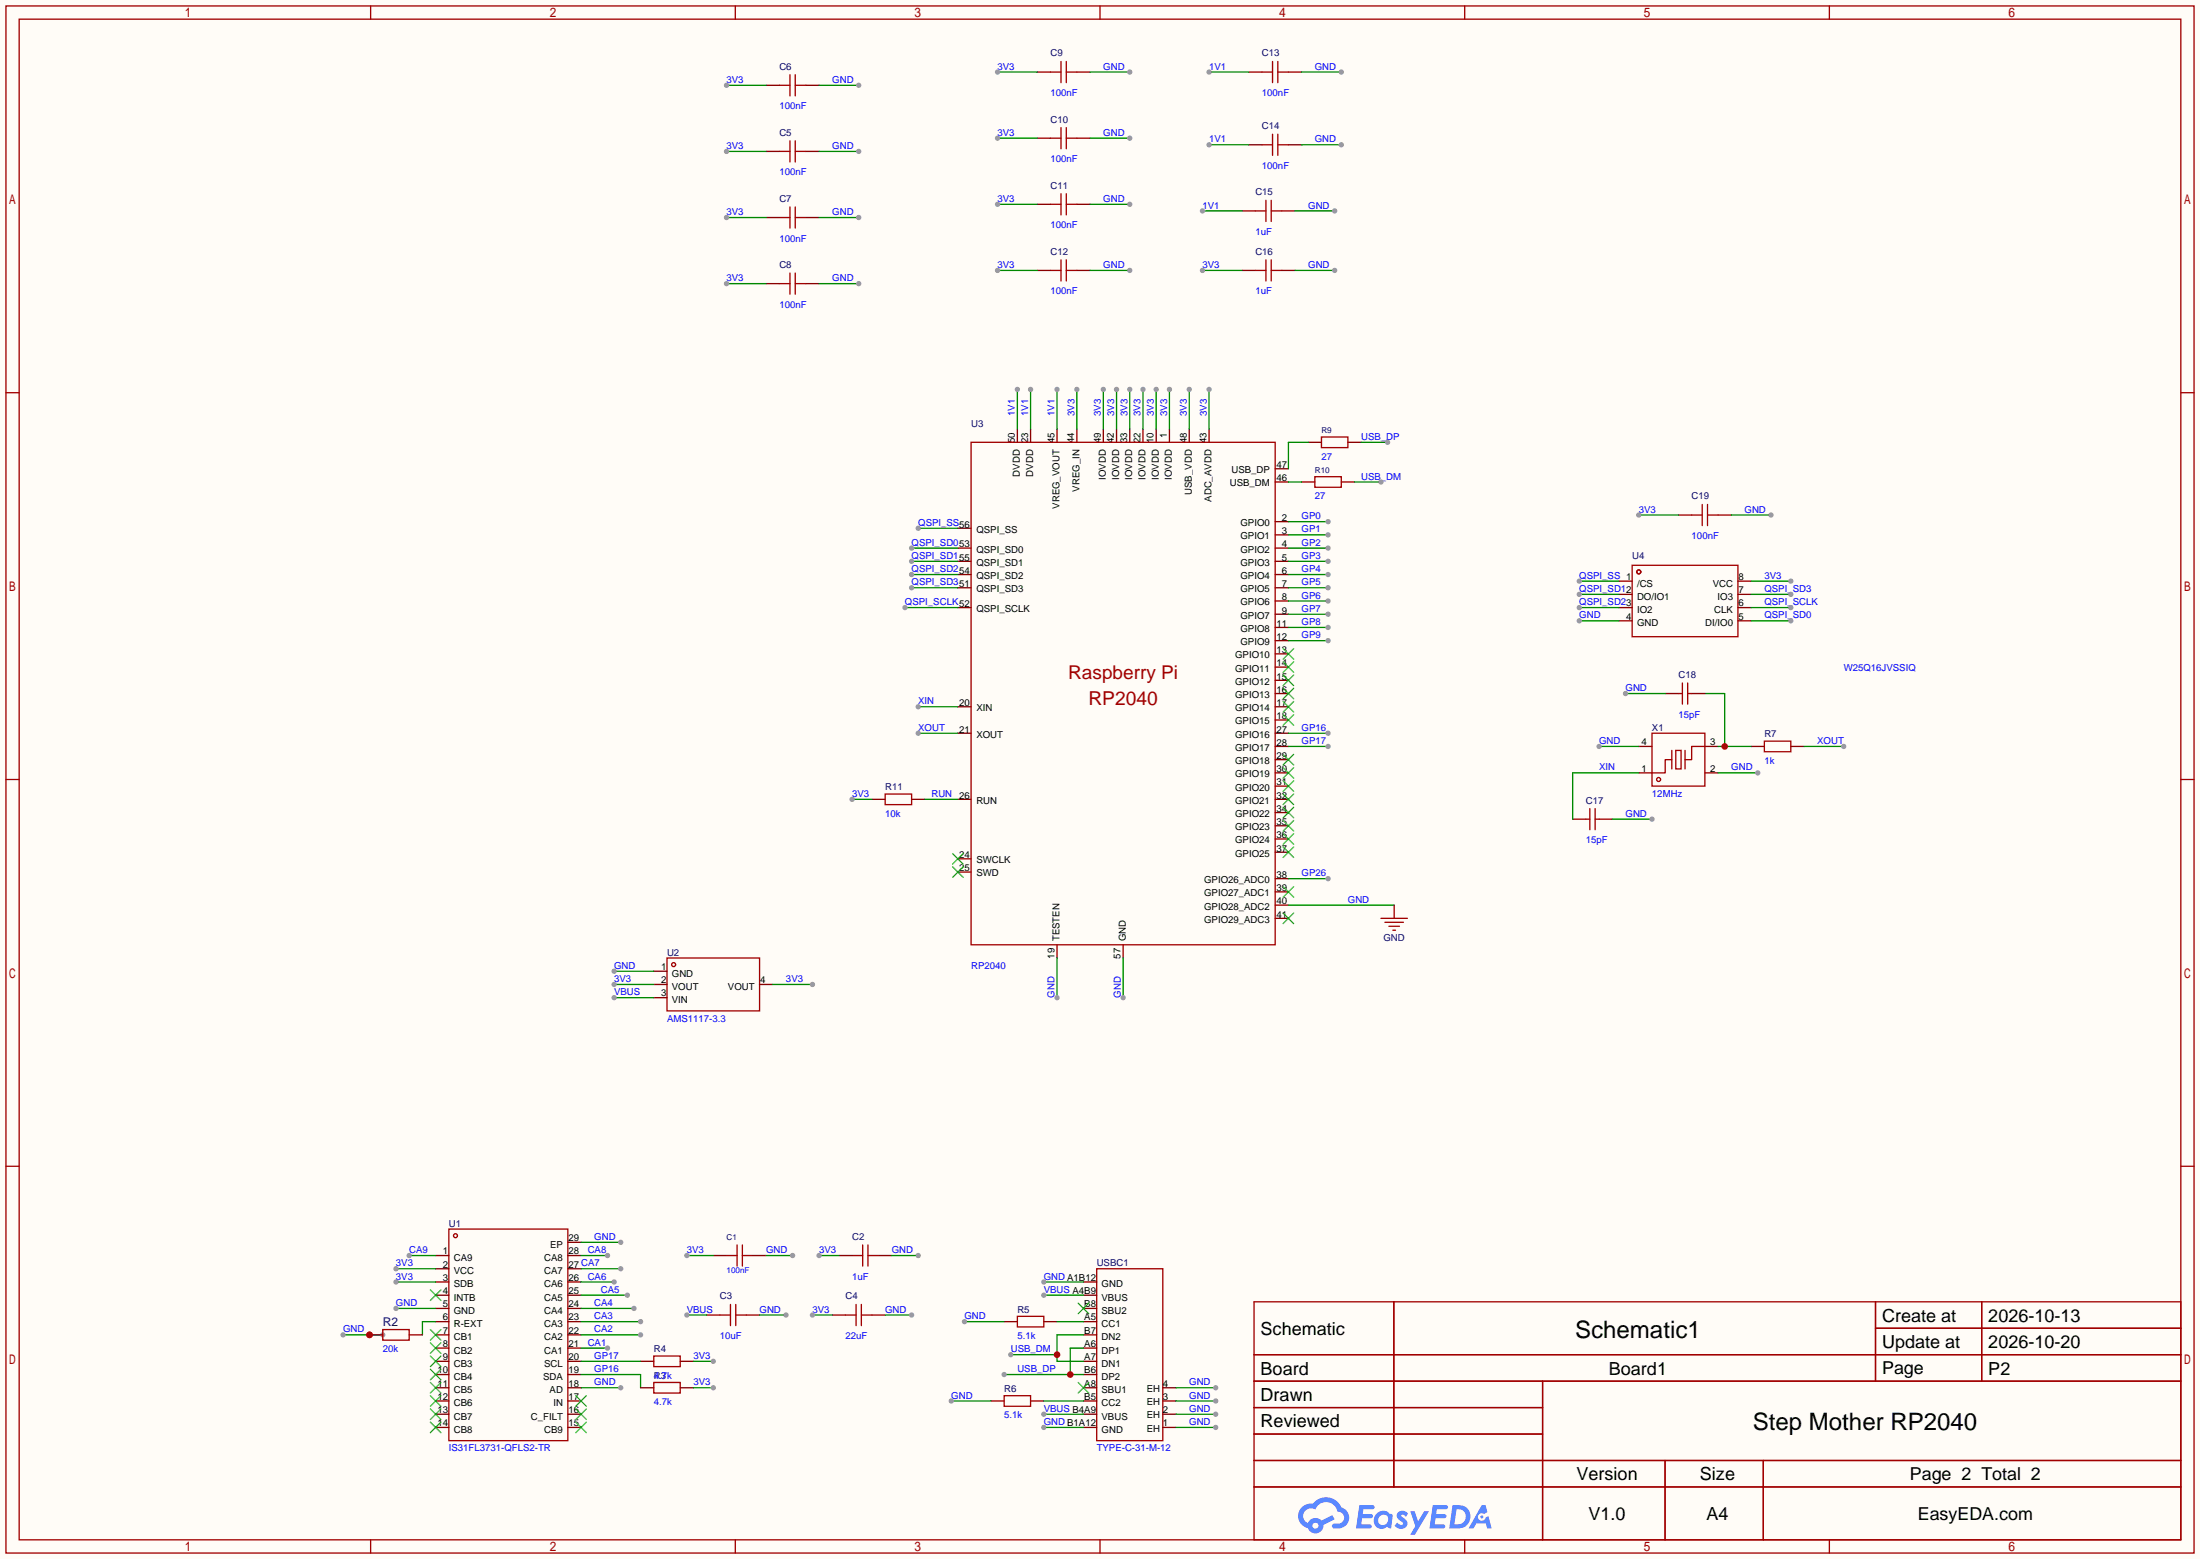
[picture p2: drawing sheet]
<svg xmlns="http://www.w3.org/2000/svg" width="423mm" height="299mm" viewBox="0 0 423 299" stroke-linecap="round" stroke-linejoin="round" font-family="sans-serif">
<path d="M0 0h422.7v299.5h-422.7z" fill="#fffcf7"/>
<g fill="none" stroke="#a10000" stroke-width=".25">
<path d="M1.1 1.1h420.4v297.2h-420.4zM3.7 3.7h415.3v292.1h-415.3zM71.2 1.1v2.6M141.3 1.1v2.6M211.3 1.1v2.6M281.4 1.1v2.6M351.5 1.1v2.6M1.1 75.4h2.6M419 75.4h2.5M1.1 149.7h2.6M419 149.7h2.5M1.1 224h2.6"/>
<path d="M419 224h2.5M240.9 250.1h178.1v45.7h-178.1zM267.8 250.1v35.5M360.3 250.1v15.2M360.3 255.1h58.7M380.7 250.1v15.2M240.9 260.2h178.1M240.9 265.3h178.1M240.9 270.4h55.5M240.9 275.5h55.5M296.4 265.3v30.5M71.2 295.8v2.5"/>
<path d="M141.3 295.8v2.5M211.3 295.8v2.5M240.9 280.5h178.1M240.9 285.6h178.1M281.4 295.8v2.5M319.9 280.5v15.3M338.8 280.5v15.3M351.5 295.8v2.5"/>
</g>
<g fill="#5487ff">
<path d="M268.7 290.5a1.3 1.3 0 0 1 1.8 .2l-.4 .7a.54 .54 0 0 0-.9-.3l.1 .2a1.58 1.58 0 0 1 1.1 1.6 1.43 1.43 0 0 1-2.5 .2l.5-.6a.64 .64 0 0 0 .5 .4 .64 .64 0 0 0 .7-.2l-.2-.3a1.35 1.35 0 0 1-.9-1.8z"/>
<path d="M270.9 290.3h.9l.6 1.9 1.2-1.9h.9l-2.7 4.5h-.9l1-1.7z"/>
<path d="M261.2 289.1h1.6a1.31 1.31 0 0 1 1.2 .2 .4 .4 0 0 1-.3 .6h-1.8l-.1 .9h1.6a.4 .4 0 0 1 .4 .5 .4 .4 0 0 1-.4 .3h-1.7l-.2 1.2h.8a1.23 1.23 0 0 1 1.2 .2 .39 .39 0 0 1-.3 .6h-2.7z"/>
<path d="M275.3 289.1h1.6a1.32 1.32 0 0 1 1.2 .2 .39 .39 0 0 1-.3 .6h-1.8l-.1 .9h1.6a.4 .4 0 0 1 .4 .5 .4 .4 0 0 1-.4 .3h-1.7l-.2 1.2h.8a1.23 1.23 0 0 1 1.2 .2 .39 .39 0 0 1-.3 .6h-2.7z"/>
<path d="M284.7 289.1h.7l.3 1.4-.6 .3a.75 .75 0 0 0-1.1 .3 .75 .75 0 0 0 .5 1.1 .75 .75 0 0 0 .9-.7l.5-.3 .7 2.4h-.9l-.2-1h-1.9l-.5 1h-.9z"/>
<path d="M279.1 289.1l-.7 4.5h1.5a2.27 2.27 0 0 0 2.6-2.3 2.27 2.27 0 0 0-2.7-2.2zM279.8 289.9a1.5 1.5 0 0 1 1.8 1.5 1.5 1.5 0 0 1-1.9 1.4h-.3z"/>
<path d="M264.5 290.7a1.6 1.6 0 0 0-.4 2.2 1.6 1.6 0 0 0 2.2 .5l.2-.2 .8 .4 .3-2.5-.2-.3h-.5a1.58 1.58 0 0 0-2.4-.1zM265.1 291.3a.99 .99 0 0 1 1.6 .3 .99 .99 0 0 1-.9 1.3 .94 .94 0 0 1-1-.5 .94 .94 0 0 1 .3-1.1z"/>
<path d="M250.1 289.5a2.37 2.37 0 0 0 1.2 4 1.54 1.54 0 0 0 1.7 1 1.54 1.54 0 0 0 1.3-1.6l2.1-1.1-.5-.8-2 1.1a1.57 1.57 0 0 0-2.6 .5 1.5 1.5 0 0 1-.8-2.1 1.5 1.5 0 0 1 2.2-.5 2.23 2.23 0 0 1 2.3-1.5 2.23 2.23 0 0 1 2 1.9 1.16 1.16 0 0 1 1.2 1 1.16 1.16 0 0 1-1.1 1.3h-.6a.47 .47 0 0 0-.6 .4 .47 .47 0 0 0 .4 .5 2.19 2.19 0 0 0 2.4-.8 2.19 2.19 0 0 0 .1-2.5l-1.1-.8a3.2 3.2 0 0 0-5.5-.7l-1.1 .1zM252.1 293.1a.6 .6 0 0 1 1.2 0 .6 .6 0 0 1-1.2 0z"/>
<circle cx="284.7" cy="291.4" r=".28"/>
</g>
<g fill="none" stroke="#a10000" stroke-width=".25">
<path d="M86.2 236.1h22.9v40.6h-22.9z"/>
<circle cx="87.5" cy="237.4" r=".38"/>
</g>
<g fill="none" stroke="#870000" stroke-width=".25">
<path d="M109.1 238.6h2.5M83.7 241.2h2.5M83.7 243.7h2.5M83.7 246.3h2.5M83.7 248.8h2.5M83.7 251.3h2.5M83.7 253.9h2.5M83.7 256.4h2.5M83.7 259h2.5M109.1 241.2h2.5M109.1 243.7h2.5M109.1 246.3h2.5"/>
<path d="M109.1 248.8h2.5M109.1 251.3h2.5M109.1 253.9h2.5M109.1 256.4h2.5M109.1 259h2.5M83.7 261.5h2.5M83.7 264h2.5M83.7 266.6h2.5M83.7 269.1h2.5M83.7 271.7h2.5M83.7 274.2h2.5M109.1 261.5h2.5"/>
<path d="M109.1 264h2.5M109.1 266.6h2.5M109.1 269.1h2.5M109.1 271.7h2.5M109.1 274.2h2.5"/>
</g>
<g fill="none" stroke="#3c3" stroke-width=".25">
<path d="M82.7 247.8l2 2M82.7 255.4l2 2M82.7 257.9l2 2.1M84.7 247.8l-2 2M84.7 255.4l-2 2M84.7 257.9l-2 2.1M82.7 260.5l2 2M82.7 263l2 2M82.7 265.6l2 2M82.7 268.1l2 2M82.7 270.6l2 2.1M82.7 273.2l2 2"/>
<path d="M84.7 260.5l-2 2M84.7 263l-2 2M84.7 265.6l-2 2M84.7 268.1l-2 2M84.7 270.6l-2 2.1M84.7 273.2l-2 2M110.6 273.2l2 2M110.6 270.6l2 2.1M110.6 268.1l2 2M112.6 273.2l-2 2M112.6 270.6l-2 2.1M112.6 268.1l-2 2"/>
</g>
<path d="M83.7 253.9h-2.5v2.5M111.6 248.8h8.9" fill="none" stroke="#008700" stroke-width=".25"/>
<circle cx="120.5" cy="248.8" r=".51" fill="#999"/>
<path d="M111.6 256.4h11.5" fill="none" stroke="#008700" stroke-width=".25"/>
<circle cx="123.1" cy="256.4" r=".51" fill="#999"/>
<path d="M111.6 243.7h7.7" fill="none" stroke="#008700" stroke-width=".25"/>
<circle cx="119.3" cy="243.7" r=".51" fill="#999"/>
<path d="M111.6 246.3h6.4" fill="none" stroke="#008700" stroke-width=".25"/>
<circle cx="118" cy="246.3" r=".51" fill="#999"/>
<path d="M111.6 253.9h11.5" fill="none" stroke="#008700" stroke-width=".25"/>
<circle cx="123.1" cy="253.9" r=".51" fill="#999"/>
<path d="M111.6 251.3h10.2" fill="none" stroke="#008700" stroke-width=".25"/>
<circle cx="121.8" cy="251.3" r=".51" fill="#999"/>
<path d="M111.6 241.2h5.1" fill="none" stroke="#008700" stroke-width=".25"/>
<circle cx="116.7" cy="241.2" r=".51" fill="#999"/>
<path d="M111.6 259h5.1" fill="none" stroke="#008700" stroke-width=".25"/>
<circle cx="116.7" cy="259" r=".51" fill="#999"/>
<path d="M78.6 241.2h5.1" fill="none" stroke="#008700" stroke-width=".25"/>
<circle cx="78.6" cy="241.2" r=".51" fill="#999"/>
<path d="M111.6 238.6h7.7M111.6 264h11.5v2.6" fill="none" stroke="#008700" stroke-width=".25"/>
<circle cx="119.3" cy="238.6" r=".51" fill="#999"/>
<path d="M76.1 251.3h7.6" fill="none" stroke="#008700" stroke-width=".25"/>
<circle cx="76.1" cy="251.3" r=".51" fill="#999"/>
<path d="M65.9 256.4h7.6" fill="none" stroke="#008700" stroke-width=".25"/>
<circle cx="71" cy="256.4" r=".63" fill="#c00"/>
<g fill="#999">
<circle cx="73.5" cy="256.4" r=".51"/>
<circle cx="65.9" cy="256.4" r=".51"/>
</g>
<path d="M76.1 243.7h7.6" fill="none" stroke="#008700" stroke-width=".25"/>
<circle cx="76.1" cy="243.7" r=".51" fill="#999"/>
<path d="M76.1 246.3h7.6" fill="none" stroke="#008700" stroke-width=".25"/>
<circle cx="76.1" cy="246.3" r=".51" fill="#999"/>
<path d="M71 256.4h2.5M78.6 256.4h2.6" fill="none" stroke="#870000" stroke-width=".25"/>
<circle cx="71" cy="256.4" r=".63" fill="#c00"/>
<path d="M73.5 255.4h5.1v2h-5.1z" fill="none" stroke="#a10000" stroke-width=".25"/>
<path d="M111.6 266.6h7.7" fill="none" stroke="#008700" stroke-width=".25"/>
<circle cx="119.3" cy="266.6" r=".51" fill="#999"/>
<path d="M141.6 239.1v4.1M142.6 239.1v4.1M165.7 239.1v4.1M166.8 239.1v4.1M139.6 241.2h2M142.6 241.2h2.1M163.7 241.2h2M166.8 241.2h2M125.6 265.6h5.1v2h-5.1zM125.6 260.5h5.1v2h-5.1z" fill="none" stroke="#a10000" stroke-width=".25"/>
<path d="M137 241.2h2.6M144.7 241.2h2.5M161.2 241.2h2.5M168.8 241.2h2.5M123.1 266.6h2.5M123.1 261.5h2.5M130.7 266.6h2.5M130.7 261.5h2.5" fill="none" stroke="#870000" stroke-width=".25"/>
<path d="M111.6 261.5h11.5M133.2 261.5h3.8" fill="none" stroke="#008700" stroke-width=".25"/>
<circle cx="137" cy="261.5" r=".51" fill="#999"/>
<path d="M133.2 266.6h3.8" fill="none" stroke="#008700" stroke-width=".25"/>
<circle cx="137" cy="266.6" r=".51" fill="#999"/>
<path d="M132 241.2h5" fill="none" stroke="#008700" stroke-width=".25"/>
<circle cx="132" cy="241.2" r=".51" fill="#999"/>
<path d="M171.3 241.2h5.1" fill="none" stroke="#008700" stroke-width=".25"/>
<circle cx="176.4" cy="241.2" r=".51" fill="#999"/>
<path d="M157.4 241.2h3.8" fill="none" stroke="#008700" stroke-width=".25"/>
<circle cx="157.4" cy="241.2" r=".51" fill="#999"/>
<path d="M147.2 241.2h5.1" fill="none" stroke="#008700" stroke-width=".25"/>
<circle cx="152.3" cy="241.2" r=".51" fill="#999"/>
<path d="M210.7 243.7h12.7v33h-12.7z" fill="none" stroke="#a10000" stroke-width=".25"/>
<g fill="none" stroke="#870000" stroke-width=".25">
<path d="M208.2 246.3h2.5M208.2 248.8h2.5M208.2 251.3h2.5M208.2 253.9h2.5M208.2 256.4h2.5M208.2 259h2.5M208.2 261.5h2.5M208.2 264h2.5M208.2 266.6h2.5M208.2 269.1h2.5M208.2 271.7h2.5M208.2 274.2h2.5"/>
<path d="M223.4 266.6h2.5M223.4 269.1h2.5M223.4 271.7h2.5M223.4 274.2h2.5"/>
</g>
<path d="M207.1 250.3l2.1 2M209.2 250.3l-2.1 2M207.1 265.6l2.1 2M209.2 265.6l-2.1 2" fill="none" stroke="#3c3" stroke-width=".25"/>
<path d="M200.5 271.7h7.7" fill="none" stroke="#008700" stroke-width=".25"/>
<circle cx="200.5" cy="271.7" r=".51" fill="#999"/>
<path d="M200.5 248.8h7.7" fill="none" stroke="#008700" stroke-width=".25"/>
<circle cx="200.5" cy="248.8" r=".51" fill="#999"/>
<path d="M200.5 246.3h7.7" fill="none" stroke="#008700" stroke-width=".25"/>
<circle cx="200.5" cy="246.3" r=".51" fill="#999"/>
<path d="M200.5 274.2h7.7" fill="none" stroke="#008700" stroke-width=".25"/>
<circle cx="200.5" cy="274.2" r=".51" fill="#999"/>
<path d="M225.9 266.6h7.7" fill="none" stroke="#008700" stroke-width=".25"/>
<circle cx="233.6" cy="266.6" r=".51" fill="#999"/>
<path d="M225.9 269.1h7.7" fill="none" stroke="#008700" stroke-width=".25"/>
<circle cx="233.6" cy="269.1" r=".51" fill="#999"/>
<path d="M225.9 271.7h7.7" fill="none" stroke="#008700" stroke-width=".25"/>
<circle cx="233.6" cy="271.7" r=".51" fill="#999"/>
<path d="M225.9 274.2h7.7" fill="none" stroke="#008700" stroke-width=".25"/>
<circle cx="233.6" cy="274.2" r=".51" fill="#999"/>
<path d="M192.9 253.9h2.6M200.5 253.9h2.6M190.4 269.1h2.5M198 269.1h2.5" fill="none" stroke="#870000" stroke-width=".25"/>
<path d="M195.5 252.9h5v2h-5zM192.9 268.1h5.1v2h-5.1z" fill="none" stroke="#a10000" stroke-width=".25"/>
<path d="M185.3 253.9h7.6M203.1 253.9h5.1" fill="none" stroke="#008700" stroke-width=".25"/>
<circle cx="185.3" cy="253.9" r=".51" fill="#999"/>
<path d="M182.8 269.1h7.6M200.5 269.1h7.7" fill="none" stroke="#008700" stroke-width=".25"/>
<circle cx="182.8" cy="269.1" r=".51" fill="#999"/>
<path d="M208.2 259h-2.6v5M192.9 264h15.3" fill="none" stroke="#008700" stroke-width=".25"/>
<circle cx="205.6" cy="264" r=".63" fill="#c00"/>
<circle cx="192.9" cy="264" r=".51" fill="#999"/>
<path d="M208.2 256.4h-5.1v5.1h5.1M194.2 260.2h8.9" fill="none" stroke="#008700" stroke-width=".25"/>
<circle cx="203.1" cy="260.2" r=".63" fill="#c00"/>
<circle cx="194.2" cy="260.2" r=".51" fill="#999"/>
<g fill="none" stroke="#a10000" stroke-width=".25">
<path d="M128.1 184h17.8v10.2h-17.8z"/>
<circle cx="129.4" cy="185.3" r=".38"/>
</g>
<path d="M125.6 186.6h2.5M125.6 189.1h2.5M125.6 191.6h2.5M145.9 189.1h2.6" fill="none" stroke="#870000" stroke-width=".25"/>
<path d="M118 191.6h7.6" fill="none" stroke="#008700" stroke-width=".25"/>
<circle cx="118" cy="191.6" r=".51" fill="#999"/>
<path d="M118 186.6h7.6" fill="none" stroke="#008700" stroke-width=".25"/>
<circle cx="118" cy="186.6" r=".51" fill="#999"/>
<path d="M118 189.1h7.6" fill="none" stroke="#008700" stroke-width=".25"/>
<circle cx="118" cy="189.1" r=".51" fill="#999"/>
<path d="M148.5 189.1h7.6" fill="none" stroke="#008700" stroke-width=".25"/>
<circle cx="156.1" cy="189.1" r=".51" fill="#999"/>
<path d="M138.3 252.6h2M140.3 250.6v4M141.4 252.6h2M141.4 250.6v4" fill="none" stroke="#a10000" stroke-width=".25"/>
<path d="M135.8 252.6h2.5M143.4 252.6h2.5" fill="none" stroke="#870000" stroke-width=".25"/>
<path d="M132 252.6h3.8" fill="none" stroke="#008700" stroke-width=".25"/>
<circle cx="132" cy="252.6" r=".51" fill="#999"/>
<path d="M145.9 252.6h5.1" fill="none" stroke="#008700" stroke-width=".25"/>
<circle cx="151" cy="252.6" r=".51" fill="#999"/>
<path d="M162.4 252.6h2.1M164.5 250.6v4M165.5 252.6h2M165.5 250.6v4" fill="none" stroke="#a10000" stroke-width=".25"/>
<path d="M159.9 252.6h2.5M167.5 252.6h2.6" fill="none" stroke="#870000" stroke-width=".25"/>
<path d="M156.1 252.6h3.8" fill="none" stroke="#008700" stroke-width=".25"/>
<circle cx="156.1" cy="252.6" r=".51" fill="#999"/>
<path d="M170.1 252.6h5" fill="none" stroke="#008700" stroke-width=".25"/>
<circle cx="175.1" cy="252.6" r=".51" fill="#999"/>
<g fill="none" stroke="#870000" stroke-width=".25">
<path d="M195.5 82.4v2.6M198 82.4v2.6M203.1 82.4v2.6M206.9 82.4v2.6M212 82.4v2.6M214.5 82.4v2.6M217 82.4v2.6M219.6 82.4v2.6M222.1 82.4v2.6M224.7 82.4v2.6M228.5 82.4v2.6M232.3 82.4v2.6"/>
<path d="M245 90h2.5M245 92.6h2.5M184 112.9h2.6M184 110.4h2.6M184 101.5h2.6M184 107.8h2.6M184 105.3h2.6M184 116.7h2.6M245 118h2.5M245 115.4h2.5M245 112.9h2.5M245 110.4h2.5"/>
<path d="M245 107.8h2.5M245 105.3h2.5M245 102.7h2.5M245 100.2h2.5M184 135.8h2.6M245 135.8h2.5M245 138.3h2.5M245 133.2h2.5M245 130.7h2.5M245 128.1h2.5M245 125.6h2.5M245 123.1h2.5"/>
<path d="M245 120.5h2.5M184 153.5h2.6M184 140.8h2.6M245 158.6h2.5M245 156.1h2.5M245 153.5h2.5M245 151h2.5M245 148.5h2.5M245 145.9h2.5M245 143.4h2.5M245 140.8h2.5M184 167.5h2.6"/>
<path d="M184 165h2.6M245 176.4h2.5M245 173.9h2.5M245 171.3h2.5M245 168.8h2.5M245 163.7h2.5M245 161.2h2.5M203.1 181.5v2.5M215.8 181.5v2.5"/>
</g>
<g fill="none" stroke="#3c3" stroke-width=".25">
<path d="M246.5 137.3l2 2M246.5 134.7l2 2.1M246.5 132.2l2 2M246.5 129.7l2 2M246.5 127.1l2 2.1M246.5 124.6l2 2M248.5 137.3l-2 2M248.5 134.7l-2 2.1M248.5 132.2l-2 2M248.5 129.7l-2 2M248.5 127.1l-2 2.1M248.5 124.6l-2 2"/>
<path d="M246.5 157.6l2 2M246.5 155.1l2 2M246.5 152.5l2 2.1M246.5 150l2 2M246.5 147.4l2 2.1M246.5 144.9l2 2M248.5 157.6l-2 2M248.5 155.1l-2 2M248.5 152.5l-2 2.1M248.5 150l-2 2M248.5 147.4l-2 2.1M248.5 144.9l-2 2"/>
<path d="M183 166.5l2 2M183 164l2 2M185 166.5l-2 2M185 164l-2 2M246.5 175.4l2 2M246.5 170.3l2 2M246.5 162.7l2 2M246.5 160.1l2 2.1M248.5 175.4l-2 2M248.5 170.3l-2 2M248.5 162.7l-2 2M248.5 160.1l-2 2.1"/>
</g>
<path d="M186.6 85h58.4v96.5h-58.4z" fill="none" stroke="#a10000" stroke-width=".25"/>
<path d="M212 74.8v7.6" fill="none" stroke="#008700" stroke-width=".25"/>
<circle cx="212" cy="74.8" r=".51" fill="#999"/>
<path d="M214.5 74.8v7.6" fill="none" stroke="#008700" stroke-width=".25"/>
<circle cx="214.5" cy="74.8" r=".51" fill="#999"/>
<path d="M217 74.8v7.6" fill="none" stroke="#008700" stroke-width=".25"/>
<circle cx="217" cy="74.8" r=".51" fill="#999"/>
<path d="M219.6 74.8v7.6" fill="none" stroke="#008700" stroke-width=".25"/>
<circle cx="219.6" cy="74.8" r=".51" fill="#999"/>
<path d="M222.1 74.8v7.6" fill="none" stroke="#008700" stroke-width=".25"/>
<circle cx="222.1" cy="74.8" r=".51" fill="#999"/>
<path d="M224.7 74.8v7.6" fill="none" stroke="#008700" stroke-width=".25"/>
<circle cx="224.7" cy="74.8" r=".51" fill="#999"/>
<path d="M228.5 74.8v7.6" fill="none" stroke="#008700" stroke-width=".25"/>
<circle cx="228.5" cy="74.8" r=".51" fill="#999"/>
<path d="M232.3 74.8v7.6" fill="none" stroke="#008700" stroke-width=".25"/>
<circle cx="232.3" cy="74.8" r=".51" fill="#999"/>
<path d="M206.9 74.8v7.6" fill="none" stroke="#008700" stroke-width=".25"/>
<circle cx="206.9" cy="74.8" r=".51" fill="#999"/>
<path d="M203.1 74.8v7.6" fill="none" stroke="#008700" stroke-width=".25"/>
<circle cx="203.1" cy="74.8" r=".51" fill="#999"/>
<path d="M198 74.8v7.6" fill="none" stroke="#008700" stroke-width=".25"/>
<circle cx="198" cy="74.8" r=".51" fill="#999"/>
<path d="M195.5 74.8v7.6" fill="none" stroke="#008700" stroke-width=".25"/>
<circle cx="195.5" cy="74.8" r=".51" fill="#999"/>
<path d="M215.8 184v7.6" fill="none" stroke="#008700" stroke-width=".25"/>
<circle cx="215.8" cy="191.6" r=".51" fill="#999"/>
<path d="M203.1 184v7.6" fill="none" stroke="#008700" stroke-width=".25"/>
<circle cx="203.1" cy="191.6" r=".51" fill="#999"/>
<g fill="none" stroke="#a10000" stroke-width=".25">
<path d="M149.7 16.4h2.1M151.8 14.4v4M152.8 16.4h2M152.8 14.4v4M201.8 13.8h2M203.8 11.8v4.1M204.9 13.8h2M204.9 11.8v4.1M242.4 13.8h2.1M244.5 11.8v4.1M245.5 11.8v4.1M245.5 13.8h2"/>
<path d="M149.7 29.1h2.1M151.8 27.1v4M151.8 39.8v4M152.8 27.1v4M152.8 39.8v4M152.8 29.1h2M201.8 39.2h2M201.8 26.5h2M203.8 24.5v4.1M203.8 37.2v4.1M204.9 24.5v4.1M204.9 37.2v4.1"/>
<path d="M204.9 39.2h2M204.9 26.5h2M242.4 27.8h2.1M243.2 38.5v4M244.2 38.5v4M244.5 25.8v4M245.5 27.8h2M245.5 25.8v4M149.7 54.5h2.1M149.7 41.8h2.1M151.8 52.5v4M152.8 52.5v4"/>
<path d="M152.8 54.5h2M152.8 41.8h2M201.8 51.9h2M203.8 49.9v4.1M204.9 51.9h2M204.9 49.9v4.1M241.2 51.9h2M241.2 40.5h2M243.2 49.9v4.1M244.2 51.9h2.1M244.2 40.5h2.1M244.2 49.9v4.1"/>
</g>
<g fill="none" stroke="#870000" stroke-width=".25">
<path d="M147.2 16.4h2.5M154.8 16.4h2.6M199.3 13.8h2.5M206.9 13.8h2.5M239.9 13.8h2.5M247.5 13.8h2.6M147.2 29.1h2.5M154.8 29.1h2.6M199.3 39.2h2.5M199.3 26.5h2.5M206.9 39.2h2.5M206.9 26.5h2.5"/>
<path d="M239.9 27.8h2.5M247.5 27.8h2.6M147.2 54.5h2.5M147.2 41.8h2.5M154.8 54.5h2.6M154.8 41.8h2.6M199.3 51.9h2.5M206.9 51.9h2.5M238.6 51.9h2.6M238.6 40.5h2.6M246.3 51.9h2.5M246.3 40.5h2.5"/>
</g>
<path d="M191.6 51.9h7.7" fill="none" stroke="#008700" stroke-width=".25"/>
<circle cx="191.6" cy="51.9" r=".51" fill="#999"/>
<path d="M232.3 27.8h7.6" fill="none" stroke="#008700" stroke-width=".25"/>
<circle cx="232.3" cy="27.8" r=".51" fill="#999"/>
<path d="M232.3 13.8h7.6" fill="none" stroke="#008700" stroke-width=".25"/>
<circle cx="232.3" cy="13.8" r=".51" fill="#999"/>
<path d="M139.6 16.4h7.6" fill="none" stroke="#008700" stroke-width=".25"/>
<circle cx="139.6" cy="16.4" r=".51" fill="#999"/>
<path d="M191.6 39.2h7.7" fill="none" stroke="#008700" stroke-width=".25"/>
<circle cx="191.6" cy="39.2" r=".51" fill="#999"/>
<path d="M191.6 26.5h7.7" fill="none" stroke="#008700" stroke-width=".25"/>
<circle cx="191.6" cy="26.5" r=".51" fill="#999"/>
<path d="M191.6 13.8h7.7" fill="none" stroke="#008700" stroke-width=".25"/>
<circle cx="191.6" cy="13.8" r=".51" fill="#999"/>
<path d="M139.6 54.5h7.6" fill="none" stroke="#008700" stroke-width=".25"/>
<circle cx="139.6" cy="54.5" r=".51" fill="#999"/>
<path d="M139.6 41.8h7.6" fill="none" stroke="#008700" stroke-width=".25"/>
<circle cx="139.6" cy="41.8" r=".51" fill="#999"/>
<path d="M139.6 29.1h7.6" fill="none" stroke="#008700" stroke-width=".25"/>
<circle cx="139.6" cy="29.1" r=".51" fill="#999"/>
<path d="M250.1 27.8h7.6" fill="none" stroke="#008700" stroke-width=".25"/>
<circle cx="257.7" cy="27.8" r=".51" fill="#999"/>
<path d="M209.4 39.2h7.6" fill="none" stroke="#008700" stroke-width=".25"/>
<circle cx="217" cy="39.2" r=".51" fill="#999"/>
<path d="M250.1 13.8h7.6" fill="none" stroke="#008700" stroke-width=".25"/>
<circle cx="257.7" cy="13.8" r=".51" fill="#999"/>
<path d="M209.4 51.9h7.6" fill="none" stroke="#008700" stroke-width=".25"/>
<circle cx="217" cy="51.9" r=".51" fill="#999"/>
<path d="M209.4 26.5h7.6" fill="none" stroke="#008700" stroke-width=".25"/>
<circle cx="217" cy="26.5" r=".51" fill="#999"/>
<path d="M209.4 13.8h7.6" fill="none" stroke="#008700" stroke-width=".25"/>
<circle cx="217" cy="13.8" r=".51" fill="#999"/>
<path d="M157.4 54.5h7.6" fill="none" stroke="#008700" stroke-width=".25"/>
<circle cx="165" cy="54.5" r=".51" fill="#999"/>
<path d="M157.4 41.8h7.6" fill="none" stroke="#008700" stroke-width=".25"/>
<circle cx="165" cy="41.8" r=".51" fill="#999"/>
<path d="M157.4 29.1h7.6" fill="none" stroke="#008700" stroke-width=".25"/>
<circle cx="165" cy="29.1" r=".51" fill="#999"/>
<path d="M157.4 16.4h7.6" fill="none" stroke="#008700" stroke-width=".25"/>
<circle cx="165" cy="16.4" r=".51" fill="#999"/>
<path d="M231 51.9h7.6" fill="none" stroke="#008700" stroke-width=".25"/>
<circle cx="231" cy="51.9" r=".51" fill="#999"/>
<path d="M231 40.5h7.6" fill="none" stroke="#008700" stroke-width=".25"/>
<circle cx="231" cy="40.5" r=".51" fill="#999"/>
<path d="M248.8 51.9h7.6" fill="none" stroke="#008700" stroke-width=".25"/>
<circle cx="256.4" cy="51.9" r=".51" fill="#999"/>
<path d="M248.8 40.5h7.6" fill="none" stroke="#008700" stroke-width=".25"/>
<circle cx="256.4" cy="40.5" r=".51" fill="#999"/>
<path d="M314.8 148.5h2.6M314.8 143.4h2.6M327.5 148.5h2.6M327.5 143.4h2.6" fill="none" stroke="#870000" stroke-width=".25"/>
<g fill="none" stroke="#a10000" stroke-width=".25">
<path d="M317.4 140.8h10.1v10.2h-10.1zM321.2 145.9h-1.3v2.6h-2.5M321.2 144.1v3.6M321.9 144.1h1.1v3.6h-1.1zM323.7 144.1v3.6M327.5 143.4h-2.5v2.5h-1.3"/>
<circle cx="318.6" cy="149.7" r=".38"/>
</g>
<path d="M330.1 148.5h7.6" fill="none" stroke="#008700" stroke-width=".25"/>
<circle cx="337.7" cy="148.5" r=".51" fill="#999"/>
<path d="M307.2 143.4h7.6" fill="none" stroke="#008700" stroke-width=".25"/>
<circle cx="307.2" cy="143.4" r=".51" fill="#999"/>
<path d="M176.4 135.8h7.6" fill="none" stroke="#008700" stroke-width=".25"/>
<circle cx="176.4" cy="135.8" r=".51" fill="#999"/>
<path d="M176.4 140.8h7.6" fill="none" stroke="#008700" stroke-width=".25"/>
<circle cx="176.4" cy="140.8" r=".51" fill="#999"/>
<path d="M336.4 143.4h2.6M344 143.4h2.6" fill="none" stroke="#870000" stroke-width=".25"/>
<path d="M339 142.4h5v2h-5z" fill="none" stroke="#a10000" stroke-width=".25"/>
<path d="M327.5 133.2h3.8v10.2M330.1 143.4h6.3" fill="none" stroke="#008700" stroke-width=".25"/>
<circle cx="331.3" cy="143.4" r=".63" fill="#c00"/>
<path d="M322.5 133.2h.7M323.2 131.2v4.1M324.2 131.2v4.1M324.2 133.2h.8M304.7 157.4h.7M305.4 155.3v4.1M306.5 155.3v4.1M306.5 157.4h.7" fill="none" stroke="#a10000" stroke-width=".25"/>
<path d="M319.9 133.2h2.6M325 133.2h2.5M302.1 157.4h2.6M307.2 157.4h2.6" fill="none" stroke="#870000" stroke-width=".25"/>
<path d="M309.8 157.4h7.6M314.8 148.5h-12.7v8.9" fill="none" stroke="#008700" stroke-width=".25"/>
<circle cx="317.4" cy="157.4" r=".51" fill="#999"/>
<path d="M312.3 133.2h7.6" fill="none" stroke="#008700" stroke-width=".25"/>
<circle cx="312.3" cy="133.2" r=".51" fill="#999"/>
<path d="M346.6 143.4h7.6" fill="none" stroke="#008700" stroke-width=".25"/>
<circle cx="354.2" cy="143.4" r=".51" fill="#999"/>
<g fill="none" stroke="#a10000" stroke-width=".25">
<path d="M313.6 108.6h20.3v13.7h-20.3z"/>
<circle cx="314.8" cy="109.9" r=".38"/>
</g>
<path d="M311 111.6h2.6M311 114.2h2.6M311 116.7h2.6M311 119.3h2.6M333.9 111.6h2.5M333.9 114.2h2.5M333.9 116.7h2.5M333.9 119.3h2.5" fill="none" stroke="#870000" stroke-width=".25"/>
<path d="M176.4 101.5h7.6" fill="none" stroke="#008700" stroke-width=".25"/>
<circle cx="176.4" cy="101.5" r=".51" fill="#999"/>
<path d="M175.1 105.3h8.9" fill="none" stroke="#008700" stroke-width=".25"/>
<circle cx="175.1" cy="105.3" r=".51" fill="#999"/>
<path d="M175.1 107.8h8.9" fill="none" stroke="#008700" stroke-width=".25"/>
<circle cx="175.1" cy="107.8" r=".51" fill="#999"/>
<path d="M175.1 110.4h8.9" fill="none" stroke="#008700" stroke-width=".25"/>
<circle cx="175.1" cy="110.4" r=".51" fill="#999"/>
<path d="M175.1 112.9h8.9" fill="none" stroke="#008700" stroke-width=".25"/>
<circle cx="175.1" cy="112.9" r=".51" fill="#999"/>
<path d="M173.9 116.7h10.1" fill="none" stroke="#008700" stroke-width=".25"/>
<circle cx="173.9" cy="116.7" r=".51" fill="#999"/>
<path d="M303.4 111.6h7.6" fill="none" stroke="#008700" stroke-width=".25"/>
<circle cx="303.4" cy="111.6" r=".51" fill="#999"/>
<path d="M303.4 114.2h7.6" fill="none" stroke="#008700" stroke-width=".25"/>
<circle cx="303.4" cy="114.2" r=".51" fill="#999"/>
<path d="M303.4 116.7h7.6" fill="none" stroke="#008700" stroke-width=".25"/>
<circle cx="303.4" cy="116.7" r=".51" fill="#999"/>
<path d="M303.4 119.3h7.6" fill="none" stroke="#008700" stroke-width=".25"/>
<circle cx="303.4" cy="119.3" r=".51" fill="#999"/>
<path d="M336.4 111.6h7.6" fill="none" stroke="#008700" stroke-width=".25"/>
<circle cx="344" cy="111.6" r=".51" fill="#999"/>
<path d="M336.4 114.2h7.6" fill="none" stroke="#008700" stroke-width=".25"/>
<circle cx="344" cy="114.2" r=".51" fill="#999"/>
<path d="M336.4 116.7h7.6" fill="none" stroke="#008700" stroke-width=".25"/>
<circle cx="344" cy="116.7" r=".51" fill="#999"/>
<path d="M336.4 119.3h7.6" fill="none" stroke="#008700" stroke-width=".25"/>
<circle cx="344" cy="119.3" r=".51" fill="#999"/>
<path d="M325 98.9h2M327 96.9v4.1M328 98.9h2.1M328 96.9v4.1" fill="none" stroke="#a10000" stroke-width=".25"/>
<path d="M322.5 98.9h2.5M330.1 98.9h2.5" fill="none" stroke="#870000" stroke-width=".25"/>
<path d="M332.6 98.9h7.6" fill="none" stroke="#008700" stroke-width=".25"/>
<circle cx="340.2" cy="98.9" r=".51" fill="#999"/>
<path d="M314.8 98.9h7.7" fill="none" stroke="#008700" stroke-width=".25"/>
<circle cx="314.8" cy="98.9" r=".51" fill="#999"/>
<path d="M250.1 92.6h2.5M251.3 85h2.6M257.7 92.6h2.5M259 85h2.5" fill="none" stroke="#870000" stroke-width=".25"/>
<path d="M252.6 91.6h5.1v2h-5.1zM253.9 83.9h5.1v2.1h-5.1z" fill="none" stroke="#a10000" stroke-width=".25"/>
<path d="M247.5 92.6h2.6M251.3 85h-3.8v5M261.5 85h5.1" fill="none" stroke="#008700" stroke-width=".25"/>
<circle cx="266.6" cy="85" r=".51" fill="#999"/>
<path d="M260.2 92.6h5.1" fill="none" stroke="#008700" stroke-width=".25"/>
<circle cx="265.3" cy="92.6" r=".51" fill="#999"/>
<path d="M167.5 153.5h2.6M175.1 153.5h2.6" fill="none" stroke="#870000" stroke-width=".25"/>
<path d="M170.1 152.5h5v2.1h-5z" fill="none" stroke="#a10000" stroke-width=".25"/>
<path d="M163.7 153.5h3.8M177.7 153.5h6.3" fill="none" stroke="#008700" stroke-width=".25"/>
<circle cx="163.7" cy="153.5" r=".51" fill="#999"/>
<path d="M247.5 100.2h7.6" fill="none" stroke="#008700" stroke-width=".25"/>
<circle cx="255.1" cy="100.2" r=".51" fill="#999"/>
<path d="M247.5 102.7h7.6" fill="none" stroke="#008700" stroke-width=".25"/>
<circle cx="255.1" cy="102.7" r=".51" fill="#999"/>
<path d="M247.5 105.3h7.6" fill="none" stroke="#008700" stroke-width=".25"/>
<circle cx="255.1" cy="105.3" r=".51" fill="#999"/>
<path d="M247.5 107.8h7.6" fill="none" stroke="#008700" stroke-width=".25"/>
<circle cx="255.1" cy="107.8" r=".51" fill="#999"/>
<path d="M247.5 110.4h7.6" fill="none" stroke="#008700" stroke-width=".25"/>
<circle cx="255.1" cy="110.4" r=".51" fill="#999"/>
<path d="M247.5 112.9h7.6" fill="none" stroke="#008700" stroke-width=".25"/>
<circle cx="255.1" cy="112.9" r=".51" fill="#999"/>
<path d="M247.5 115.4h7.6" fill="none" stroke="#008700" stroke-width=".25"/>
<circle cx="255.1" cy="115.4" r=".51" fill="#999"/>
<path d="M247.5 118h7.6" fill="none" stroke="#008700" stroke-width=".25"/>
<circle cx="255.1" cy="118" r=".51" fill="#999"/>
<path d="M247.5 120.5h7.6" fill="none" stroke="#008700" stroke-width=".25"/>
<circle cx="255.1" cy="120.5" r=".51" fill="#999"/>
<path d="M247.5 123.1h7.6" fill="none" stroke="#008700" stroke-width=".25"/>
<circle cx="255.1" cy="123.1" r=".51" fill="#999"/>
<path d="M247.5 140.8h7.6" fill="none" stroke="#008700" stroke-width=".25"/>
<circle cx="255.1" cy="140.8" r=".51" fill="#999"/>
<path d="M247.5 143.4h7.6" fill="none" stroke="#008700" stroke-width=".25"/>
<circle cx="255.1" cy="143.4" r=".51" fill="#999"/>
<path d="M247.5 168.8h7.6" fill="none" stroke="#008700" stroke-width=".25"/>
<circle cx="255.1" cy="168.8" r=".51" fill="#999"/>
<path d="M247.5 173.9h20.3" fill="none" stroke="#008700" stroke-width=".25"/>
<path d="M267.8 173.9v2.5" fill="none" stroke="#870000" stroke-width=".25"/>
<path d="M265.3 176.4h5.1M266.1 177.2h3.5M266.8 177.9h2.1M267.6 178.7h.5" fill="none" stroke="#a10000" stroke-width=".25"/>
<g font-size="4.6">
<text x="302.6" y="257">Schematic1</text>
<text x="336.7" y="274.8">Step Mother RP2040</text>
</g>
<g font-size="3.7" fill="#a00000">
<text x="205.2" y="130.4">Raspberry Pi</text>
<text x="209.1" y="135.5">RP2040</text>
</g>
<g font-size="3.5">
<text x="242.2" y="256.4">Schematic</text>
<text x="361.6" y="253.9">Create at</text>
<text x="382" y="253.9">2026-10-13</text>
<text x="361.6" y="259">Update at</text>
<text x="382" y="259">2026-10-20</text>
<text x="242.2" y="264">Board</text>
<text x="242.2" y="269.1">Drawn</text>
<text x="309.1" y="264">Board1</text>
<text x="382" y="264">P2</text>
<text x="242.2" y="274.2">Reviewed</text>
<text x="302.9" y="284.4">Version</text>
<text x="326.6" y="284.4">Size</text>
<text x="305.2" y="292">V1.0</text>
<text x="327.8" y="292">A4</text>
</g>
<g font-size="3.4">
<text x="361.6" y="264">Page</text>
<text x="366.9" y="284.3">Page 2 Total 2</text>
<text x="368.4" y="291.9">EasyEDA.com</text>
</g>
<text font-size="2.3" fill="#000080" x="73.5" y="254.7">R2</text>
<g font-size="1.8" fill="#000080">
<text x="201.8" y="10.8">C9</text>
<text x="242.4" y="10.8">C13</text>
<text x="149.7" y="13.4">C6</text>
<text x="201.8" y="23.5">C10</text>
<text x="149.7" y="26.1">C5</text>
<text x="242.4" y="24.8">C14</text>
<text x="149.7" y="38.8">C7</text>
<text x="201.8" y="36.2">C11</text>
<text x="241.2" y="37.5">C15</text>
<text x="149.7" y="51.5">C8</text>
<text x="201.8" y="48.9">C12</text>
<text x="241.2" y="48.9">C16</text>
<text x="186.6" y="82">U3</text>
<text x="325" y="95.9">C19</text>
<text x="313.6" y="107.4">U4</text>
<text x="322.5" y="130.2">C18</text>
<text x="317.4" y="140.4">X1</text>
<text x="339" y="141.7">R7</text>
<text x="170.1" y="151.8">R11</text>
<text x="304.7" y="154.4">C17</text>
<text x="128.1" y="183.6">U2</text>
<text x="265.8" y="180.8">GND</text>
<text x="86.2" y="235.6">U1</text>
<text x="163.7" y="238.2">C2</text>
<text x="210.7" y="243.3">USBC1</text>
<text x="138.3" y="249.6">C3</text>
<text x="162.4" y="249.6">C4</text>
<text x="195.5" y="252.1">R5</text>
<text x="125.6" y="259.8">R4</text>
<text x="125.6" y="264.8">R3</text>
<text x="192.9" y="267.4">R6</text>
</g>
<g font-size="1.8" fill="#00f">
<text x="139.6" y="15.9">3V3</text>
<text x="159.9" y="15.9">GND</text>
<text x="191.6" y="13.4">3V3</text>
<text x="212" y="13.4">GND</text>
<text x="232.3" y="13.4">1V1</text>
<text x="252.6" y="13.4">GND</text>
<text x="149.7" y="21">100nF</text>
<text x="201.8" y="18.5">100nF</text>
<text x="242.4" y="18.5">100nF</text>
<text x="139.6" y="28.6">3V3</text>
<text x="159.9" y="28.6">GND</text>
<text x="191.6" y="26.1">3V3</text>
<text x="212" y="26.1">GND</text>
<text x="232.3" y="27.4">1V1</text>
<text x="252.6" y="27.4">GND</text>
<text x="149.7" y="33.7">100nF</text>
<text x="201.8" y="31.2">100nF</text>
<text x="242.4" y="32.4">100nF</text>
<text x="139.6" y="41.3">3V3</text>
<text x="159.9" y="41.3">GND</text>
<text x="191.6" y="38.8">3V3</text>
<text x="212" y="38.8">GND</text>
<text x="231" y="40.1">1V1</text>
<text x="251.3" y="40.1">GND</text>
<text x="149.7" y="46.4">100nF</text>
<text x="201.8" y="43.9">100nF</text>
<text x="241.2" y="45.1">1uF</text>
<text x="191.6" y="51.5">3V3</text>
<text x="212" y="51.5">GND</text>
<text x="231" y="51.5">3V3</text>
<text x="251.3" y="51.5">GND</text>
<text x="139.6" y="54">3V3</text>
<text x="149.7" y="59.1">100nF</text>
<text x="159.9" y="54">GND</text>
<text x="201.8" y="56.6">100nF</text>
<text x="241.2" y="56.6">1uF</text>
<text x="195" y="79.9" transform="rotate(-90 195 79.9)">1V1</text>
<text x="197.5" y="79.9" transform="rotate(-90 197.5 79.9)">1V1</text>
<text x="202.6" y="79.9" transform="rotate(-90 202.6 79.9)">1V1</text>
<text x="206.4" y="79.9" transform="rotate(-90 206.4 79.9)">3V3</text>
<text x="211.5" y="79.9" transform="rotate(-90 211.5 79.9)">3V3</text>
<text x="214" y="79.9" transform="rotate(-90 214 79.9)">3V3</text>
<text x="216.6" y="79.9" transform="rotate(-90 216.6 79.9)">3V3</text>
<text x="219.1" y="79.9" transform="rotate(-90 219.1 79.9)">3V3</text>
<text x="221.7" y="79.9" transform="rotate(-90 221.7 79.9)">3V3</text>
<text x="224.2" y="79.9" transform="rotate(-90 224.2 79.9)">3V3</text>
<text x="228" y="79.9" transform="rotate(-90 228 79.9)">3V3</text>
<text x="231.8" y="79.9" transform="rotate(-90 231.8 79.9)">3V3</text>
<text x="253.9" y="88.3">27</text>
<text x="261.5" y="84.5">USB_DP</text>
<text x="252.6" y="95.9">27</text>
<text x="261.5" y="92.1">USB_DM</text>
<text x="176.4" y="101">QSPI_SS56</text>
<text x="250.1" y="99.7">GP0</text>
<text x="314.8" y="98.5">3V3</text>
<text x="335.2" y="98.5">GND</text>
<text x="175.1" y="104.8">QSPI_SD053</text>
<text x="175.1" y="107.4">QSPI_SD155</text>
<text x="250.1" y="102.3">GP1</text>
<text x="250.1" y="104.8">GP2</text>
<text x="250.1" y="107.4">GP3</text>
<text x="325" y="103.6">100nF</text>
<text x="175.1" y="109.9">QSPI_SD254</text>
<text x="175.1" y="112.4">QSPI_SD351</text>
<text x="250.1" y="109.9">GP4</text>
<text x="250.1" y="112.4">GP5</text>
<text x="303.4" y="111.2">QSPI_SS 1</text>
<text x="303.4" y="113.7">QSPI_SD12</text>
<text x="339" y="111.2">3V3</text>
<text x="339" y="113.7">QSPI_SD3</text>
<text x="173.9" y="116.3">QSPI_SCLK52</text>
<text x="250.1" y="115">GP6</text>
<text x="250.1" y="117.5">GP7</text>
<text x="303.4" y="116.3">QSPI_SD23</text>
<text x="303.4" y="118.8">GND</text>
<text x="339" y="116.3">QSPI_SCLK</text>
<text x="339" y="118.8">QSPI_SD0</text>
<text x="250.1" y="120.1">GP8</text>
<text x="250.1" y="122.6">GP9</text>
<text x="354.2" y="129">W25Q16JVSSIQ</text>
<text x="176.4" y="135.3">XIN</text>
<text x="312.3" y="132.8">GND</text>
<text x="322.5" y="137.8">15pF</text>
<text x="176.4" y="140.4">XOUT</text>
<text x="250.1" y="140.4">GP16</text>
<text x="250.1" y="142.9">GP17</text>
<text x="307.2" y="142.9">GND</text>
<text x="349.1" y="142.9">XOUT</text>
<text x="307.2" y="148">XIN</text>
<text x="332.6" y="148">GND</text>
<text x="339" y="146.7">1k</text>
<text x="163.7" y="153.1">3V3</text>
<text x="178.9" y="153.1">RUN</text>
<text x="317.4" y="153.1">12MHz</text>
<text x="170.1" y="156.9">10k</text>
<text x="304.7" y="162">15pF</text>
<text x="312.3" y="156.9">GND</text>
<text x="250.1" y="168.3">GP26</text>
<text x="259" y="173.4">GND</text>
<text x="118" y="191.2">VBUS</text>
<text x="118" y="186.1">GND</text>
<text x="118" y="188.6">3V3</text>
<text x="151" y="188.6">3V3</text>
<text x="186.6" y="186.1">RP2040</text>
<text x="202.6" y="191.6" transform="rotate(-90 202.6 191.6)">GND</text>
<text x="215.3" y="191.6" transform="rotate(-90 215.3 191.6)">GND</text>
<text x="128.1" y="196.3">AMS1117-3.3</text>
<text x="114.2" y="238.2">GND</text>
<text x="76.1" y="243.3">3V3</text>
<text x="76.1" y="245.8">3V3</text>
<text x="78.6" y="240.7">CA9</text>
<text x="112.9" y="245.8">CA6</text>
<text x="112.9" y="240.7">CA8</text>
<text x="132" y="240.7">3V3</text>
<text x="147.2" y="240.7">GND</text>
<text x="157.4" y="240.7">3V3</text>
<text x="163.7" y="245.8">1uF</text>
<text x="171.3" y="240.7">GND</text>
<text x="200.5" y="245.8">GND A1B12</text>
<text x="76.1" y="250.9">GND</text>
<text x="114.2" y="250.9">CA4</text>
<text x="115.4" y="248.3">CA5</text>
<text x="200.5" y="248.3">VBUS A4B9</text>
<text x="65.9" y="256">GND</text>
<text x="114.2" y="256">CA2</text>
<text x="114.2" y="253.4">CA3</text>
<text x="132" y="252.1">VBUS</text>
<text x="138.3" y="257.2">10uF</text>
<text x="145.9" y="252.1">GND</text>
<text x="156.1" y="252.1">3V3</text>
<text x="162.4" y="257.2">22uF</text>
<text x="170.1" y="252.1">GND</text>
<text x="185.3" y="253.4">GND</text>
<text x="195.5" y="257.2">5.1k</text>
<text x="73.5" y="259.8">20k</text>
<text x="112.9" y="258.5">CA1</text>
<text x="114.2" y="263.6">GP16</text>
<text x="114.2" y="261">GP17</text>
<text x="133.2" y="261">3V3</text>
<text x="194.2" y="259.8">USB_DM</text>
<text x="195.5" y="263.6">USB_DP</text>
<text x="114.2" y="266.1">GND</text>
<text x="125.6" y="269.9">4.7k</text>
<text x="125.6" y="264.8">4.7k</text>
<text x="133.2" y="266.1">3V3</text>
<text x="182.8" y="268.7">GND</text>
<text x="228.5" y="266.1">GND</text>
<text x="228.5" y="268.7">GND</text>
<text x="192.9" y="272.5">5.1k</text>
<text x="200.5" y="271.2">VBUS B4A9</text>
<text x="200.5" y="273.7">GND B1A12</text>
<text x="228.5" y="271.2">GND</text>
<text x="228.5" y="273.7">GND</text>
<text x="86.2" y="278.8">IS31FL3731-QFLS2-TR</text>
<text x="210.7" y="278.8">TYPE-C-31-M-12</text>
</g>
<g font-size="1.8">
<text x="195" y="85.1" transform="rotate(-90 195 85.1)">50</text>
<text x="197.5" y="85.1" transform="rotate(-90 197.5 85.1)">23</text>
<text x="202.6" y="85.1" transform="rotate(-90 202.6 85.1)">45</text>
<text x="206.4" y="85.1" transform="rotate(-90 206.4 85.1)">44</text>
<text x="211.5" y="85.1" transform="rotate(-90 211.5 85.1)">49</text>
<text x="214" y="85.1" transform="rotate(-90 214 85.1)">42</text>
<text x="216.6" y="85.1" transform="rotate(-90 216.6 85.1)">33</text>
<text x="219.1" y="85.1" transform="rotate(-90 219.1 85.1)">22</text>
<text x="221.6" y="85.1" transform="rotate(-90 221.6 85.1)">10</text>
<text x="224.2" y="84.1" transform="rotate(-90 224.2 84.1)">1</text>
<text x="228" y="85.1" transform="rotate(-90 228 85.1)">48</text>
<text x="231.8" y="85.1" transform="rotate(-90 231.8 85.1)">43</text>
<text x="245.2" y="89.9">47</text>
<text x="195.9" y="91.6" transform="rotate(-90 195.9 91.6)">DVDD</text>
<text x="198.5" y="91.6" transform="rotate(-90 198.5 91.6)">DVDD</text>
<text x="207.4" y="94.4" transform="rotate(-90 207.4 94.4)">VREG_IN</text>
<text x="212.5" y="92.2" transform="rotate(-90 212.5 92.2)">IOVDD</text>
<text x="215" y="92.2" transform="rotate(-90 215 92.2)">IOVDD</text>
<text x="217.5" y="92.2" transform="rotate(-90 217.5 92.2)">IOVDD</text>
<text x="220.1" y="92.2" transform="rotate(-90 220.1 92.2)">IOVDD</text>
<text x="222.6" y="92.2" transform="rotate(-90 222.6 92.2)">IOVDD</text>
<text x="225.2" y="92.2" transform="rotate(-90 225.2 92.2)">IOVDD</text>
<text x="229" y="95.1" transform="rotate(-90 229 95.1)">USB_VDD</text>
<text x="236.3" y="93.4">USB_DM</text>
<text x="236.6" y="90.9">USB_DP</text>
<text x="245.2" y="92.5">46</text>
<text x="203.6" y="97.7" transform="rotate(-90 203.6 97.7)">VREG_VOUT</text>
<text x="232.8" y="96.4" transform="rotate(-90 232.8 96.4)">ADC_AVDD</text>
<text x="238.3" y="101">GPIO0</text>
<text x="246.2" y="100.1">2</text>
<text x="187.6" y="102.3">QSPI_SS</text>
<text x="187.6" y="106.1">QSPI_SD0</text>
<text x="238.3" y="106.1">GPIO2</text>
<text x="238.3" y="103.6">GPIO1</text>
<text x="246.2" y="107.7">5</text>
<text x="246.2" y="105.2">4</text>
<text x="246.2" y="102.6">3</text>
<text x="187.6" y="108.7">QSPI_SD1</text>
<text x="187.6" y="111.2">QSPI_SD2</text>
<text x="187.6" y="113.7">QSPI_SD3</text>
<text x="238.3" y="113.7">GPIO5</text>
<text x="238.3" y="111.2">GPIO4</text>
<text x="238.3" y="108.7">GPIO3</text>
<text x="246.2" y="112.8">7</text>
<text x="246.2" y="110.2">6</text>
<text x="314.5" y="112.7">/CS</text>
<text x="329" y="112.7">VCC</text>
<text x="334" y="113.9">7</text>
<text x="334" y="111.4">8</text>
<text x="187.6" y="117.6">QSPI_SCLK</text>
<text x="238.3" y="118.8">GPIO7</text>
<text x="238.3" y="116.3">GPIO6</text>
<text x="246.2" y="117.9">9</text>
<text x="246.2" y="115.3">8</text>
<text x="312.4" y="119">4</text>
<text x="314.5" y="115.2">DO/IO1</text>
<text x="314.5" y="117.8">IO2</text>
<text x="329.3" y="117.8">CLK</text>
<text x="330" y="115.2">IO3</text>
<text x="334" y="119">5</text>
<text x="334" y="116.5">6</text>
<text x="238.3" y="123.9">GPIO9</text>
<text x="238.3" y="121.4">GPIO8</text>
<text x="245.2" y="125.5">13</text>
<text x="245.2" y="122.9">12</text>
<text x="245.2" y="120.4">11</text>
<text x="314.5" y="120.3">GND</text>
<text x="327.6" y="120.3">DI/IO0</text>
<text x="237.3" y="131.5">GPIO12</text>
<text x="237.3" y="129">GPIO11</text>
<text x="237.3" y="126.4">GPIO10</text>
<text x="245.2" y="130.6">15</text>
<text x="245.2" y="128">14</text>
<text x="184.3" y="135.6">20</text>
<text x="187.6" y="136.6">XIN</text>
<text x="237.3" y="136.6">GPIO14</text>
<text x="237.3" y="134.1">GPIO13</text>
<text x="245.2" y="135.6">17</text>
<text x="245.2" y="133.1">16</text>
<text x="184.3" y="140.7">21</text>
<text x="187.6" y="141.7">XOUT</text>
<text x="237.3" y="141.7">GPIO16</text>
<text x="237.3" y="139.1">GPIO15</text>
<text x="245.2" y="143.3">28</text>
<text x="245.2" y="140.7">27</text>
<text x="245.2" y="138.2">18</text>
<text x="315.3" y="143.2">4</text>
<text x="328.5" y="143.2">3</text>
<text x="237.3" y="149.3">GPIO19</text>
<text x="237.3" y="146.8">GPIO18</text>
<text x="237.3" y="144.2">GPIO17</text>
<text x="245.2" y="148.3">30</text>
<text x="245.2" y="145.8">29</text>
<text x="315.3" y="148.2">1</text>
<text x="328.5" y="148.2">2</text>
<text x="184.3" y="153.4">26</text>
<text x="187.6" y="154.4">RUN</text>
<text x="237.3" y="154.4">GPIO21</text>
<text x="237.3" y="151.8">GPIO20</text>
<text x="245.2" y="156">34</text>
<text x="245.2" y="153.4">32</text>
<text x="245.2" y="150.9">31</text>
<text x="237.3" y="159.5">GPIO23</text>
<text x="237.3" y="156.9">GPIO22</text>
<text x="245.2" y="161">36</text>
<text x="245.2" y="158.5">35</text>
<text x="184.3" y="167.4">25</text>
<text x="184.3" y="164.8">24</text>
<text x="187.6" y="165.8">SWCLK</text>
<text x="237.3" y="164.5">GPIO25</text>
<text x="237.3" y="162">GPIO24</text>
<text x="245.2" y="163.6">37</text>
<text x="187.6" y="168.4">SWD</text>
<text x="231.3" y="172.2">GPIO27_ADC1</text>
<text x="231.3" y="169.6">GPIO26_ADC0</text>
<text x="245.2" y="173.7">40</text>
<text x="245.2" y="171.2">39</text>
<text x="245.2" y="168.7">38</text>
<text x="231.3" y="177.2">GPIO29_ADC3</text>
<text x="231.3" y="174.7">GPIO28_ADC2</text>
<text x="245.2" y="176.3">41</text>
<text x="202.6" y="184.1" transform="rotate(-90 202.6 184.1)">19</text>
<text x="203.6" y="180.8" transform="rotate(-90 203.6 180.8)">TESTEN</text>
<text x="215.3" y="184.1" transform="rotate(-90 215.3 184.1)">57</text>
<text x="216.3" y="180.8" transform="rotate(-90 216.3 180.8)">GND</text>
<text x="127" y="186.3">1</text>
<text x="127" y="188.9">2</text>
<text x="127" y="191.4">3</text>
<text x="129.1" y="187.6">GND</text>
<text x="129.1" y="190.1">VOUT</text>
<text x="139.9" y="190.1">VOUT</text>
<text x="146" y="188.9">4</text>
<text x="129.1" y="192.7">VIN</text>
<text x="105.7" y="239.7">EP</text>
<text x="109.2" y="238.4">29</text>
<text x="85.1" y="240.9">1</text>
<text x="85.1" y="243.5">2</text>
<text x="87.2" y="242.2">CA9</text>
<text x="87.2" y="244.8">VCC</text>
<text x="104.6" y="244.8">CA7</text>
<text x="104.6" y="242.2">CA8</text>
<text x="109.2" y="243.5">27 CA7</text>
<text x="109.2" y="240.9">28</text>
<text x="85.1" y="246">3</text>
<text x="85.1" y="248.6">4</text>
<text x="85.1" y="251.1">5</text>
<text x="87.2" y="247.3">SDB</text>
<text x="87.2" y="249.8">INTB</text>
<text x="104.6" y="249.8">CA5</text>
<text x="104.6" y="247.3">CA6</text>
<text x="109.2" y="251.1">24</text>
<text x="109.2" y="248.6">25</text>
<text x="109.2" y="246">26</text>
<text x="208.3" y="251.1">B8</text>
<text x="211.6" y="247.3">GND</text>
<text x="211.6" y="249.8">VBUS</text>
<text x="85.1" y="253.6">6</text>
<text x="85.1" y="256.2">7</text>
<text x="87.2" y="252.4">GND</text>
<text x="87.2" y="254.9">R-EXT</text>
<text x="87.2" y="257.5">CB1</text>
<text x="104.6" y="257.5">CA2</text>
<text x="104.6" y="254.9">CA3</text>
<text x="104.6" y="252.4">CA4</text>
<text x="109.2" y="256.2">22</text>
<text x="109.2" y="253.6">23</text>
<text x="208.3" y="253.6">A5</text>
<text x="208.3" y="256.2">B7</text>
<text x="211.6" y="252.4">SBU2</text>
<text x="211.6" y="254.9">CC1</text>
<text x="211.6" y="257.5">DN2</text>
<text x="84.1" y="263.8">10</text>
<text x="85.1" y="258.7">8</text>
<text x="85.1" y="261.3">9</text>
<text x="87.2" y="260">CB2</text>
<text x="87.2" y="262.5">CB3</text>
<text x="104.6" y="262.5">SCL</text>
<text x="104.6" y="260">CA1</text>
<text x="109.2" y="263.8">19</text>
<text x="109.2" y="261.3">20</text>
<text x="109.2" y="258.7">21</text>
<text x="208.3" y="258.7">A6</text>
<text x="208.3" y="261.3">A7</text>
<text x="208.3" y="263.8">B6</text>
<text x="211.6" y="260">DP1</text>
<text x="211.6" y="262.5">DN1</text>
<text x="84.1" y="266.3">11</text>
<text x="84.1" y="268.9">12</text>
<text x="87.2" y="265.1">CB4</text>
<text x="87.2" y="267.6">CB5</text>
<text x="104.4" y="265.1">SDA</text>
<text x="105.6" y="267.6">AD</text>
<text x="109.2" y="268.9">17</text>
<text x="109.2" y="266.3">18</text>
<text x="208.3" y="266.3">A8</text>
<text x="208.3" y="268.9">B5</text>
<text x="211.6" y="265.1">DP2</text>
<text x="211.6" y="267.6">SBU1</text>
<text x="220.3" y="267.4">EH</text>
<text x="220.3" y="269.9">EH</text>
<text x="223.4" y="266.3">4</text>
<text x="223.4" y="268.9">3</text>
<text x="84.1" y="271.4">13</text>
<text x="84.1" y="274">14</text>
<text x="87.2" y="270.2">CB6</text>
<text x="87.2" y="272.7">CB7</text>
<text x="87.2" y="275.2">CB8</text>
<text x="102" y="272.7">C_FILT</text>
<text x="104.6" y="275.2">CB9</text>
<text x="106.3" y="270.2">IN</text>
<text x="109.2" y="274">15</text>
<text x="109.2" y="271.4">16</text>
<text x="211.6" y="270.2">CC2</text>
<text x="211.6" y="272.7">VBUS</text>
<text x="211.6" y="275.2">GND</text>
<text x="220.3" y="272.4">EH</text>
<text x="220.3" y="275">EH</text>
<text x="223.4" y="271.4">2</text>
<text x="223.4" y="274">1</text>
</g>
<g font-size="1.6" fill="#000080">
<text x="253.9" y="83.2">R9</text>
<text x="252.6" y="90.9">R10</text>
<text x="139.6" y="238.2">C1</text>
</g>
<text font-size="1.6" fill="#00f" x="139.6" y="244.5">100nF</text>
</svg>
